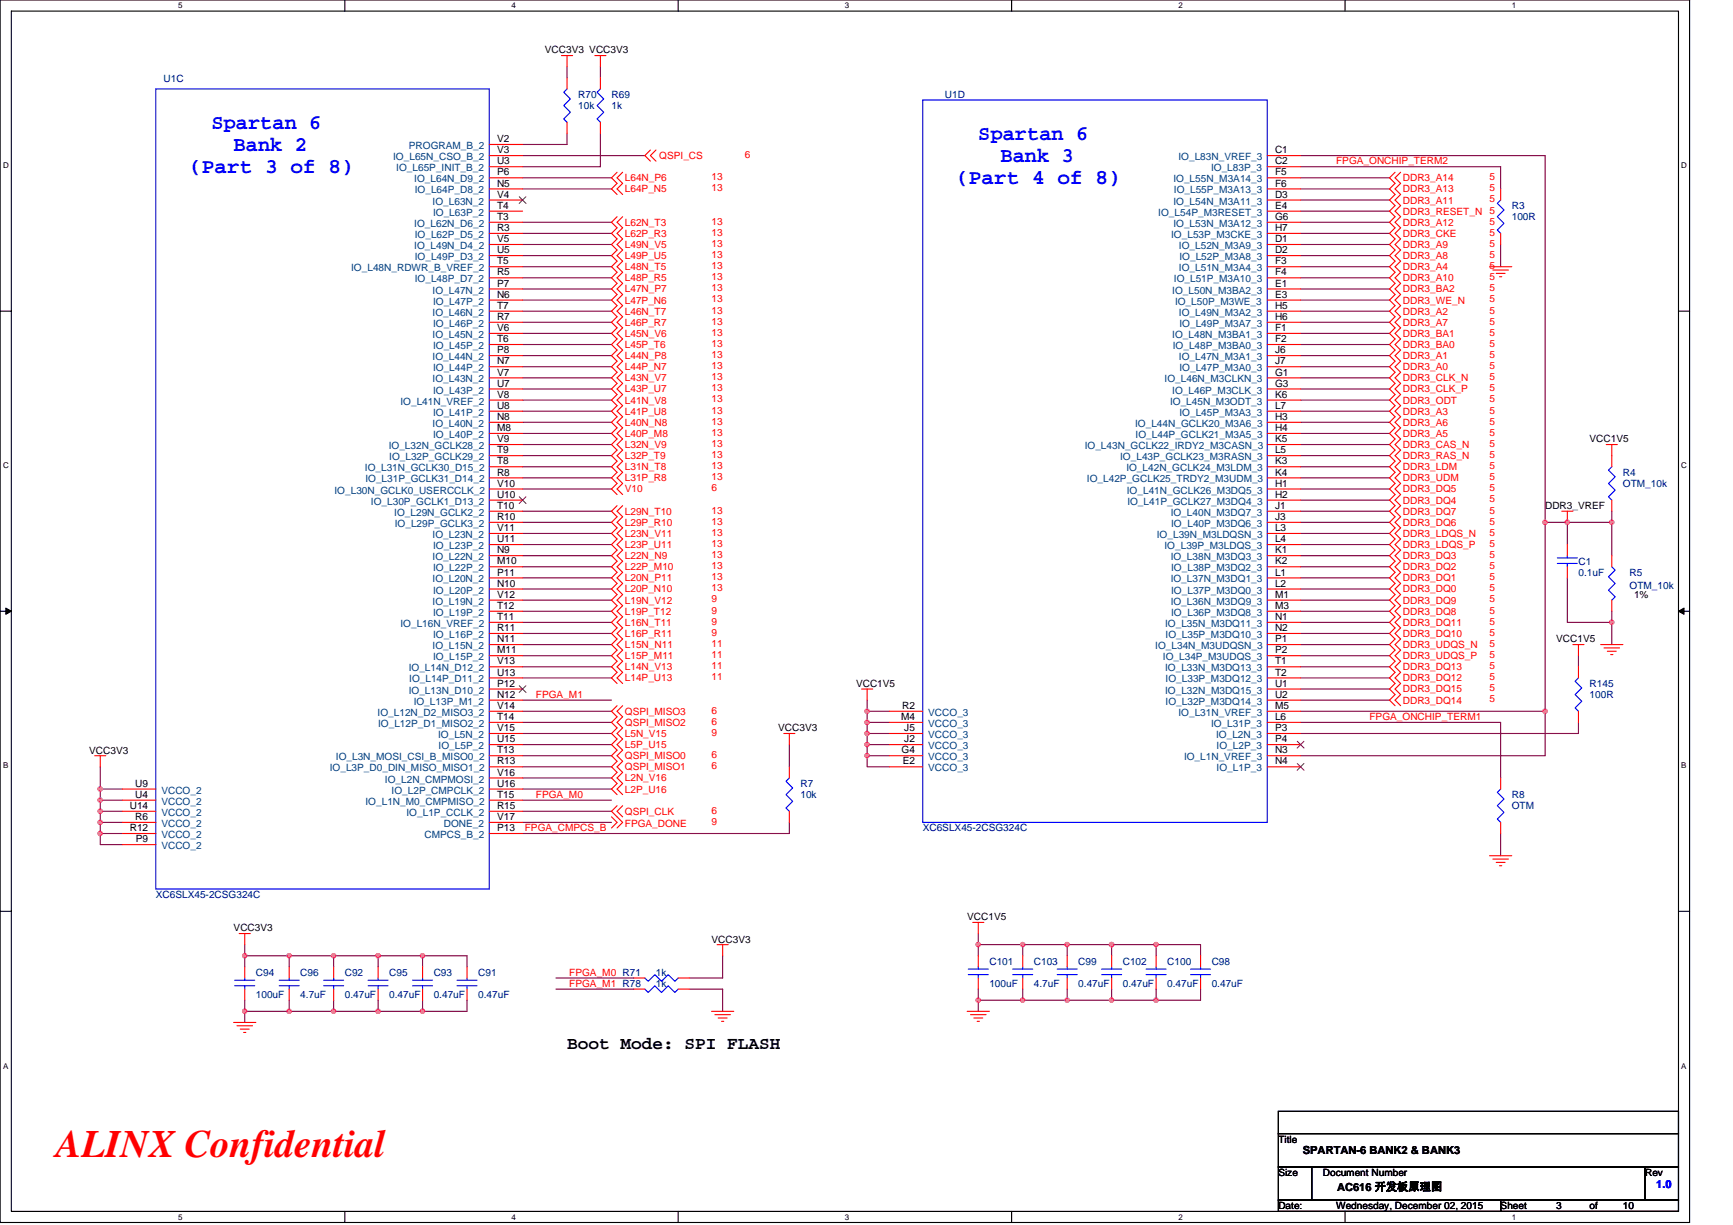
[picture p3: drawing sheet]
<svg xmlns="http://www.w3.org/2000/svg" width="297mm" height="210mm" viewBox="0 0 297 210" stroke-linecap="round" stroke-linejoin="round" font-family="sans-serif">
<path d="M0 0h289.6v209.5h-289.6zM1.9 1.9h285.8v205.7h-285.8z" fill="none" stroke="#000" stroke-width=".19"/>
<g fill="#fff">
<path d="M30.5 .2h.8v1.5h-.8z"/>
<path d="M30.5 207.8h.8v1.6h-.8z"/>
</g>
<path d="M59.1 0v1.9M59.1 207.6v1.9" fill="none" stroke="#000" stroke-width=".19"/>
<g fill="#fff">
<path d="M87.7 .2h.7v1.5h-.7z"/>
<path d="M87.7 207.8h.7v1.6h-.7z"/>
</g>
<path d="M116.2 0v1.9M116.2 207.6v1.9" fill="none" stroke="#000" stroke-width=".19"/>
<g fill="#fff">
<path d="M144.8 .2h.8v1.5h-.8z"/>
<path d="M144.8 207.8h.8v1.6h-.8z"/>
</g>
<path d="M173.4 0v1.9M173.4 207.6v1.9" fill="none" stroke="#000" stroke-width=".19"/>
<g fill="#fff">
<path d="M202 .2h.7v1.5h-.7z"/>
<path d="M202 207.8h.7v1.6h-.7z"/>
</g>
<path d="M230.5 0v1.9M230.5 207.6v1.9" fill="none" stroke="#000" stroke-width=".19"/>
<g fill="#fff">
<path d="M259.1 .2h.8v1.5h-.8z"/>
<path d="M259.1 207.8h.8v1.6h-.8z"/>
<path d="M.5 27.6h1v1.5h-1z"/>
<path d="M288.2 27.6h1v1.5h-1z"/>
<path d="M.5 79.1h1v1.5h-1z"/>
<path d="M288.2 79.1h1v1.5h-1z"/>
</g>
<path d="M0 53.3h1.9M287.7 53.3h1.9" fill="none" stroke="#000" stroke-width=".19"/>
<g fill="#fff">
<path d="M.5 130.5h.9v1.5h-.9z"/>
<path d="M288.2 130.5h.9v1.5h-.9z"/>
</g>
<path d="M0 104.8h1.9M287.7 104.8h1.9" fill="none" stroke="#000" stroke-width=".19"/>
<path d="M1 104.2l.9 .6-.9 .5zM287.7 104.8l.9-.6v1.1z" fill="#000" stroke="#000" stroke-width=".17"/>
<g fill="#fff">
<path d="M.5 181.9h.9v1.6h-.9z"/>
<path d="M288.2 181.9h.9v1.6h-.9z"/>
</g>
<path d="M0 156.2h1.9M287.7 156.2h1.9M219.1 190.5h68.6v3.8h-68.6zM219.1 194.3h68.6v5.7h-68.6zM219.1 200h5.7v5.7h-5.7zM219.1 205.7h38.1v1.9h-38.1zM224.8 200h57.2v5.7h-57.2zM257.2 205.7h30.5v1.9h-30.5zM282 200h5.7v5.7h-5.7z" fill="none" stroke="#000" stroke-width=".19"/>
<g fill="none" stroke="#800040" stroke-width=".19">
<path d="M97.2 11.4v1.9M102.9 11.4v1.9M89.6 26.7h20.9M89.6 30.5h15.2M89.6 32.4h15.2M89.6 38.1h15.2M97.2 22.9v1.9h-7.6M102.9 22.9v5.7h-13.3M222.9 34.3h15.3M222.9 38.1h15.3M222.9 26.7h41.9v62.8M222.9 30.5h15.3"/>
<path d="M222.9 32.4h15.3M222.9 36.2h15.3M222.9 28.6h34.3v3.8M89.6 40h15.2M89.6 41.9h15.2M89.6 45.7h15.2M89.6 47.6h15.2M89.6 49.5h15.2M89.6 43.8h15.2M89.6 51.4h15.2M89.6 59.1h15.2M89.6 53.3h15.2"/>
<path d="M89.6 57.2h15.2M89.6 55.2h15.2M222.9 40h15.3M222.9 41.9h15.3M222.9 43.8h15.3M222.9 45.7h15.3M222.9 47.6h15.3M222.9 49.5h15.3M222.9 51.4h15.3M222.9 53.3h15.3M222.9 55.2h15.3M222.9 57.1h15.3"/>
<path d="M222.9 59.1h15.3M257.2 41.9v3.8M89.6 61h15.2M89.6 62.9h15.2M89.6 64.8h15.2M89.6 66.7h15.2M89.6 68.6h15.2M89.6 72.4h15.2M89.6 70.5h15.2M89.6 76.2h15.2M89.6 74.3h15.2M89.6 78.1h15.2"/>
<path d="M222.9 61h15.3M222.9 62.9h15.3M222.9 64.8h15.3M222.9 66.7h15.3M222.9 68.6h15.3M222.9 70.5h15.3M222.9 72.4h15.3M222.9 74.3h15.3M222.9 76.2h15.3M222.9 78.1h15.3M89.6 97.2h15.2M89.6 91.4h15.2"/>
<path d="M89.6 87.6h15.2M89.6 93.3h15.2M89.6 89.5h15.2M89.6 95.2h15.2M89.6 99.1h15.2M89.6 81.9h15.2M89.6 80h15.2M89.6 83.8h15.2M222.9 80h15.3M222.9 81.9h15.3M222.9 83.8h15.3M222.9 85.7h15.3"/>
<path d="M222.9 87.6h15.3M222.9 89.5h15.3M222.9 91.4h15.3M222.9 93.3h15.3M222.9 95.2h15.3M222.9 97.2h15.3M222.9 99.1h15.3M264.8 89.5h3.8M264.8 89.5v32.4M268.6 89.5h7.7M268.6 99.1v7.6h7.7M268.6 89.5v3.8"/>
<path d="M276.3 89.5v5.7M276.3 87.6v1.9M89.6 101h15.2M89.6 102.9h15.2M89.6 104.8h15.2M89.6 110.5h15.2M89.6 108.6h15.2M89.6 106.7h15.2M89.6 112.4h15.2M89.6 114.3h15.2M89.6 116.2h15.2M222.9 101h15.3"/>
<path d="M222.9 102.9h15.3M222.9 104.8h15.3M222.9 106.7h15.3M222.9 108.6h15.3M222.9 110.5h15.3M222.9 112.4h15.3M222.9 114.3h15.3M222.9 116.2h15.3M222.9 118.1h15.3M270.5 112.4v1.9M276.3 106.7v3.8M276.3 104.8v1.9"/>
<path d="M17.2 135.3h3.8M17.2 135.3v1.9h3.8M17.2 139.1h3.8M17.2 131.4v3.9M17.2 137.2v1.9M17.2 139.1v1.9h3.8M89.6 120h15.2M89.6 129.5h15.2M89.6 131.4h15.2M89.6 137.2h15.2M89.6 139.1h15.2M89.6 125.7h15.2"/>
<path d="M89.6 127.6h15.2M89.6 133.4h15.2M89.6 135.3h15.2M89.6 121.9h15.2M89.6 123.8h15.2M135.3 127.6v3.8M148.6 129.5v1.9h3.8M148.6 121.9h3.8M148.6 121.9v1.9h3.8M148.6 125.7h3.8M148.6 127.6h3.8M148.6 127.6v1.9h3.8"/>
<path d="M148.6 120v1.9M148.6 123.8v1.9M148.6 125.7v1.9M222.9 121.9h41.9M222.9 120h15.3M222.9 123.8h34.3v9.5M264.8 121.9v7.6h-41.9M270.5 123.8v1.9h-47.6M17.2 141v1.9M17.2 142.9h3.8M17.2 142.9v1.9h3.8M89.6 141h15.2"/>
<path d="M135.3 141v1.9h-45.7M257.2 142.9v3.8M41.9 163.8h7.7M41.9 173.4h7.7M41.9 163.8v1.9M41.9 173.4v1.9M41.9 171.4v2M41.9 161.9v1.9M49.6 163.8h7.6v1.9M49.6 173.4h7.6M49.6 171.4v2M49.6 163.8v1.9"/>
<path d="M57.2 171.5v1.9M57.2 163.8h7.6M57.2 173.4h7.6M64.8 163.8v1.9M64.8 171.4v2M64.8 163.8h7.6M64.8 173.4h7.6M72.4 171.4v2M72.4 163.8h7.6v1.9M72.4 163.8v1.9M80 171.5v1.9h-7.6M95.3 169.5h13.3"/>
<path d="M95.3 167.6h13.3M118.1 169.5h5.8v3.9M123.9 163.8v3.8h-5.8M167.7 161.9v1.9M167.7 161.9h7.6M167.7 171.4h7.6M167.7 171.4v2M167.7 160v1.9M167.7 169.5v1.9M175.3 169.5v1.9M175.3 161.9v1.9M175.3 161.9h7.6v1.9"/>
<path d="M175.3 171.4h7.6M182.9 161.9h7.6M182.9 169.5v1.9M182.9 171.4h7.6M190.5 169.5v1.9M190.5 161.9v1.9M190.5 161.9h7.7M190.5 171.4h7.7M198.2 169.5v1.9M198.2 161.9h7.6v1.9M198.2 161.9v1.9M205.8 169.5v1.9h-7.6"/>
</g>
<g fill="#f0f" stroke="#f0f" stroke-width=".19">
<circle cx="264.8" cy="121.9" r=".38"/>
<circle cx="276.2" cy="106.7" r=".38"/>
<circle cx="276.2" cy="89.5" r=".38"/>
<circle cx="268.6" cy="89.5" r=".38"/>
<circle cx="264.8" cy="89.5" r=".38"/>
<circle cx="148.6" cy="129.5" r=".38"/>
<circle cx="148.6" cy="121.9" r=".38"/>
<circle cx="148.6" cy="125.7" r=".38"/>
<circle cx="148.6" cy="123.8" r=".38"/>
<circle cx="148.6" cy="127.6" r=".38"/>
<circle cx="17.2" cy="135.2" r=".38"/>
<circle cx="17.2" cy="139.1" r=".38"/>
<circle cx="17.2" cy="137.1" r=".38"/>
<circle cx="17.2" cy="142.9" r=".38"/>
<circle cx="17.2" cy="141" r=".38"/>
<circle cx="49.6" cy="173.3" r=".38"/>
<circle cx="72.4" cy="173.3" r=".38"/>
<circle cx="41.9" cy="163.8" r=".38"/>
<circle cx="64.8" cy="163.8" r=".38"/>
<circle cx="49.6" cy="163.8" r=".38"/>
<circle cx="72.4" cy="163.8" r=".38"/>
<circle cx="57.2" cy="163.8" r=".38"/>
<circle cx="41.9" cy="173.3" r=".38"/>
<circle cx="64.8" cy="173.3" r=".38"/>
<circle cx="57.2" cy="173.3" r=".38"/>
<circle cx="175.3" cy="171.4" r=".38"/>
<circle cx="198.1" cy="171.4" r=".38"/>
<circle cx="167.7" cy="161.9" r=".38"/>
<circle cx="190.5" cy="161.9" r=".38"/>
<circle cx="175.3" cy="161.9" r=".38"/>
<circle cx="198.1" cy="161.9" r=".38"/>
<circle cx="182.9" cy="161.9" r=".38"/>
<circle cx="167.7" cy="171.4" r=".38"/>
<circle cx="182.9" cy="171.4" r=".38"/>
<circle cx="190.5" cy="171.4" r=".38"/>
</g>
<g fill="none" stroke="#f00" stroke-width=".19">
<path d="M96.2 9.5h1.9M97.2 9.5v1.9M97.2 13.3v1.9M102 9.5h1.9M102.9 9.5v1.9M102.9 13.3v1.9M83.9 38.1h5.7M83.9 36.2h5.7M83.9 34.3h5.7M83.9 32.4h5.7M83.9 30.5h5.7M83.9 28.6h5.7"/>
<path d="M83.9 26.7h5.7M83.9 24.8h5.7M97.2 21v1.9M102.9 21v1.9M105.8 29.5l-1 1 1 .9-1 1 1 .9M105.8 37.1l-1 1 1 1-1 .9 1 1-1 .9 1 1-1 .9 1 1-1 .9 1 1-1 .9 1 1-1 .9 1 1-1 .9 1 1-1 .9 1 1-1 .9 1 1-1 .9 1 1-1 1 1 .9-1 1 1 .9-1 1 1 .9-1 1 1 .9-1 1 1 .9-1 1 1 .9-1 1 1 .9-1 1 1 .9-1 1 1 .9-1 1 1 1-1 .9 1 1-1 .9 1 1-1 .9 1 1-1 .9 1 1M106.7 29.5l-.9 1 .9 .9-.9 1 .9 .9M106.7 37.1l-.9 1 .9 1-.9 .9 .9 1-.9 .9 .9 1-.9 .9 .9 1-.9 .9 .9 1-.9 .9 .9 1-.9 .9 .9 1-.9 .9 .9 1-.9 .9 .9 1-.9 .9 .9 1-.9 .9 .9 1-.9 1 .9 .9-.9 1 .9 .9-.9 1 .9 .9-.9 1 .9 .9-.9 1 .9 .9-.9 1 .9 .9-.9 1 .9 .9-.9 1 .9 .9-.9 1 .9 .9-.9 1 .9 1-.9 .9 .9 1-.9 .9 .9 1-.9 .9 .9 1-.9 .9 .9 1M111.5 25.7l-1 1 1 .9M112.4 25.7l-.9 1 .9 .9M217.2 38.1h5.7M217.2 36.2h5.7"/>
<path d="M217.2 34.3h5.7M217.2 32.4h5.7M217.2 30.5h5.7M217.2 28.6h5.7M217.2 26.7h5.7M239.1 29.5l-.9 1 .9 .9-.9 1 .9 .9-.9 1 .9 .9-.9 1 .9 .9-.9 1 .9 1-.9 .9 .9 1-.9 .9 .9 1-.9 .9 .9 1-.9 .9 .9 1-.9 .9 .9 1-.9 .9 .9 1-.9 .9 .9 1-.9 .9 .9 1-.9 .9 .9 1-.9 .9 .9 1-.9 1 .9 .9-.9 1 .9 .9-.9 1 .9 .9-.9 1 .9 .9-.9 1 .9 .9-.9 1 .9 .9-.9 1 .9 .9-.9 1 .9 .9-.9 1 .9 .9-.9 1 .9 1-.9 .9 .9 1-.9 .9 .9 1-.9 .9 .9 1-.9 .9 .9 1-.9 .9 .9 1-.9 .9 .9 1-.9 .9 .9 1-.9 .9 .9 1-.9 .9 .9 1-.9 .9 .9 1-.9 1 .9 .9-.9 1 .9 .9-.9 1 .9 .9-.9 1 .9 .9-.9 1 .9 .9-.9 1 .9 .9-.9 1 .9 .9-.9 1 .9 .9-.9 1 .9 .9-.9 1 .9 1-.9 .9 .9 1-.9 .9 .9 1-.9 .9 .9 1M240.1 29.5l-1 1 1 .9-1 1 1 .9-1 1 1 .9-1 1 1 .9-1 1 1 1-1 .9 1 1-1 .9 1 1-1 .9 1 1-1 .9 1 1-1 .9 1 1-1 .9 1 1-1 .9 1 1-1 .9 1 1-1 .9 1 1-1 .9 1 1-1 1 1 .9-1 1 1 .9-1 1 1 .9-1 1 1 .9-1 1 1 .9-1 1 1 .9-1 1 1 .9-1 1 1 .9-1 1 1 .9-1 1 1 1-1 .9 1 1-1 .9 1 1-1 .9 1 1-1 .9 1 1-1 .9 1 1-1 .9 1 1-1 .9 1 1-1 .9 1 1-1 .9 1 1-1 .9 1 1-1 1 1 .9-1 1 1 .9-1 1 1 .9-1 1 1 .9-1 1 1 .9-1 1 1 .9-1 1 1 .9-1 1 1 .9-1 1 1 .9-1 1 1 1-1 .9 1 1-1 .9 1 1-1 .9 1 1M257.2 32.4v1.9M83.9 59.1h5.7M83.9 57.1h5.7M83.9 55.2h5.7M83.9 53.3h5.7"/>
<path d="M83.9 51.4h5.7M83.9 49.5h5.7M83.9 47.6h5.7M83.9 45.7h5.7M83.9 43.8h5.7M83.9 41.9h5.7M83.9 40h5.7M217.2 59.1h5.7M217.2 57.1h5.7M217.2 55.2h5.7M217.2 53.3h5.7M217.2 51.4h5.7"/>
<path d="M217.2 49.5h5.7M217.2 47.6h5.7M217.2 45.7h5.7M217.2 43.8h5.7M217.2 41.9h5.7M217.2 40h5.7M255.3 45.7h3.8M255.9 46.3h2.6M256.5 46.9h1.5M257 47.4h.4M257.2 40v1.9M83.9 78.1h5.7"/>
<path d="M83.9 76.2h5.7M83.9 74.3h5.7M83.9 72.4h5.7M83.9 70.5h5.7M83.9 68.6h5.7M83.9 66.7h5.7M83.9 64.8h5.7M83.9 62.9h5.7M83.9 61h5.7M217.2 78.1h5.7M217.2 76.2h5.7M217.2 74.3h5.7"/>
<path d="M217.2 72.4h5.7M217.2 70.5h5.7M217.2 68.6h5.7M217.2 66.7h5.7M217.2 64.8h5.7M217.2 62.9h5.7M217.2 61h5.7M275.3 76.2h1.9M276.3 76.2v3.8M83.9 99.1h5.7M83.9 97.2h5.7M83.9 95.2h5.7"/>
<path d="M83.9 93.3h5.7M83.9 91.4h5.7M83.9 89.5h5.7M83.9 87.6h5.7M83.9 85.7h5.7M83.9 83.8h5.7M83.9 81.9h5.7M83.9 80h5.7M105.8 86.7l-1 .9 1 1-1 .9 1 1-1 .9 1 1-1 .9 1 1-1 .9 1 1-1 1 1 .9-1 1 1 .9-1 1 1 .9-1 1 1 .9-1 1 1 .9-1 1 1 .9-1 1 1 .9-1 1 1 .9-1 1 1 .9-1 1 1 1-1 .9 1 1M106.7 86.7l-.9 .9 .9 1-.9 .9 .9 1-.9 .9 .9 1-.9 .9 .9 1-.9 .9 .9 1-.9 1 .9 .9-.9 1 .9 .9-.9 1 .9 .9-.9 1 .9 .9-.9 1 .9 .9-.9 1 .9 .9-.9 1 .9 .9-.9 1 .9 .9-.9 1 .9 .9-.9 1 .9 1-.9 .9 .9 1M217.2 99.1h5.7M217.2 97.2h5.7"/>
<path d="M217.2 95.2h5.7M217.2 93.3h5.7M217.2 91.4h5.7M217.2 89.5h5.7M217.2 87.6h5.7M217.2 85.7h5.7M217.2 83.8h5.7M217.2 81.9h5.7M217.2 80h5.7M267.7 87.6h1.9M268.6 87.6v1.9M268.6 93.3v1.9"/>
<path d="M268.6 97.2v1.9M276.3 85.7v1.9M276.3 95.2v2M83.9 118.1h5.7M83.9 116.2h5.7M83.9 114.3h5.7M83.9 112.4h5.7M83.9 110.5h5.7M83.9 108.6h5.7M83.9 106.7h5.7M83.9 104.8h5.7M83.9 102.9h5.7"/>
<path d="M83.9 101h5.7M147.7 118.1h1.9M148.6 118.1v1.9M217.2 118.1h5.7M217.2 116.2h5.7M217.2 114.3h5.7M217.2 112.4h5.7M217.2 110.5h5.7M217.2 108.6h5.7M217.2 106.7h5.7M217.2 104.8h5.7M217.2 102.9h5.7"/>
<path d="M217.2 101h5.7M269.6 110.5h1.9M270.5 110.5v1.9M270.5 114.3v1.9M274.4 110.5h3.8M274.9 111.1h2.7M275.5 111.6h1.5M276.1 112.2h.4M276.3 102.9v1.9M16.2 129.5h1.9M17.2 129.5v1.9M21 139.1h5.7"/>
<path d="M21 135.3h5.7M21 137.2h5.7M83.9 139.1h5.7M83.9 137.2h5.7M83.9 135.3h5.7M83.9 133.3h5.7M83.9 131.4h5.7M83.9 129.5h5.7M83.9 127.6h5.7M83.9 125.7h5.7M83.9 123.8h5.7M83.9 121.9h5.7"/>
<path d="M83.9 120h5.7M105.8 138.1l-1 1 1.9 1.9-.9 .9M105.8 121l-1 .9 1 1-1 .9 1 1-1 .9 1 1-1 .9 1 1-1 .9 1 1-1 .9 1 1-1 .9 1 1-1 1 1 .9M106.7 121l-.9 .9 .9 1-.9 .9 .9 1-.9 .9 .9 1-.9 .9 .9 1-.9 .9 .9 1-.9 .9 .9 1-.9 .9 .9 1-.9 1 .9 .9M106.7 138.1l-.9 1 .9 .9M134.3 125.7h1.9M135.3 125.7v1.9M135.3 139.1v1.9M135.3 131.4v1.9M152.4 131.4h5.8M152.4 129.5h5.8M152.4 127.6h5.8"/>
<path d="M152.4 121.9h5.8M152.4 123.8h5.8M152.4 125.7h5.8M217.2 131.4h5.7M217.2 129.5h5.7M217.2 127.6h5.7M217.2 125.7h5.7M217.2 123.8h5.7M217.2 121.9h5.7M217.2 120h5.7M257.2 133.3v2M270.5 121.9v1.9"/>
<path d="M21 144.8h5.7M21 142.9h5.7M21 141h5.7M83.9 142.9h5.7M83.9 141h5.7M104.8 140l1 1-1 .9M166.7 158.1h1.9M167.7 158.1v1.9M255.3 146.7h3.8M255.9 147.3h2.6M256.5 147.8h1.5M257 148.4h.4"/>
<path d="M257.2 141v1.9M40 175.3h3.9M40.6 175.8h2.7M41 160h1.9M41.2 176.4h1.5M41.8 177h.3M41.9 160v1.9M41.9 165.7v1.9M41.9 169.5v2M49.6 165.7v1.9M49.6 169.5v2M57.2 165.7v1.9"/>
<path d="M57.2 169.5v2M64.8 165.7v1.9M64.8 169.5v2M72.4 165.7v1.9M72.4 169.5v2M80 165.7v1.9M80 169.5v2M108.6 169.5h1.9M108.6 167.6h1.9M116.2 169.5h1.9M116.2 167.6h1.9M122 173.4h3.8"/>
<path d="M122.5 173.9h2.7M122.9 161.9h1.9M123.1 174.5h1.5M123.7 175.1h.4M123.9 161.9v1.9M165.8 173.4h3.8M166.3 173.9h2.7M166.9 174.5h1.5M167.5 175.1h.4M167.7 163.8v1.9M167.7 167.6v1.9M175.3 163.8v1.9"/>
<path d="M175.3 167.6v1.9M182.9 163.8v1.9M182.9 167.6v1.9M190.5 163.8v1.9M190.5 167.6v1.9M198.2 163.8v1.9M198.2 167.6v1.9M205.8 163.8v1.9M205.8 167.6v1.9"/>
</g>
<g fill="none" stroke="#00f" stroke-width=".19">
<path d="M26.7 15.2h57.2v137.2h-57.2zM97.2 15.2l-.6 .6 1.2 1.2-1.2 1.1 1.2 1.1-1.2 1.2 .6 .6M102.9 15.2l-.6 .6 1.2 1.2-1.2 1.1 1.2 1.1-1.2 1.2 .6 .6M158.2 17.1h59v123.9h-59zM257.2 34.3l-.6 .6 1.2 1.1-1.2 1.1 1.2 1.2-1.2 1.1 .6 .6M266.9 96.6h3.5M266.9 95.6h3.5M268.6 95.2v.4M268.6 96.6v.6M276.3 80l-.6 .6 1.1 1.1-1.1 1.2 1.1 1.1-1.1 1.2 .6 .5M276.3 97.2l.5 .5-1.1 1.2 1.1 1.1-1.1 1.2 1.1 1.1-.5 .6M270.5 116.2l-.5 .6 1.1 1.1-1.1 1.2 1.1 1.1-1.1 1.1 .5 .6"/>
<path d="M135.3 133.4l-.6 .5 1.2 1.2-1.2 1.1 1.2 1.2-1.2 1.1 .6 .6M257.2 135.3l-.6 .5 1.2 1.2-1.2 1.1 1.2 1.2-1.2 1.1 .6 .6M40.2 169h3.5M40.2 168h3.5M41.9 167.6v.4M41.9 169v.5M47.9 169h3.4M47.9 168h3.4M49.6 167.6v.4M49.6 169v.5M55.5 169h3.4M55.5 168h3.4"/>
<path d="M57.2 167.6v.4M57.2 169v.5M63.1 169h3.4M63.1 168h3.4M64.8 167.6v.4M64.8 169v.5M70.7 169h3.4M70.7 168h3.4M72.4 167.6v.4M72.4 169v.5M78.3 169h3.5M78.3 168h3.5"/>
<path d="M80 167.6v.4M80 169v.5M110.5 169.5l.6 .6 1.1-1.1 1.2 1.1 1.1-1.1 1.2 1.1 .5-.6M110.5 167.6l.6 .6 1.1-1.1 1.2 1.1 1.1-1.1 1.2 1.1 .5-.6M166 167.1h3.4M166 166.1h3.4M167.7 165.7v.4M167.7 167.1v.5M173.6 167.1h3.4M173.6 166.1h3.4M175.3 165.7v.4M175.3 167.1v.5"/>
<path d="M181.2 167.1h3.4M181.2 166.1h3.4M182.9 165.7v.4M182.9 167.1v.5M188.8 167.1h3.5M188.8 166.1h3.5M190.5 165.7v.4M190.5 167.1v.5M196.4 167.1h3.5M196.4 166.1h3.5M198.2 165.7v.4M198.2 167.1v.5"/>
<path d="M204.1 167.1h3.4M204.1 166.1h3.4M205.8 165.7v.4M205.8 167.1v.5"/>
</g>
<path d="M89 33.7l1.2 1.2M90.1 33.7l-1.1 1.2M89 85.2l1.2 1.1M90.1 85.2l-1.1 1.1M89 117.5l1.2 1.2M90.1 117.5l-1.1 1.2M222.4 130.9l1.1 1.1M222.4 127.1l1.1 1.1M223.5 130.9l-1.2 1.1M223.5 127.1l-1.2 1.1" fill="none" stroke="#804000" stroke-width=".17"/>
<text font-size="6.7" fill="#f00" x="9.6" y="198.4">ALINX Confidential</text>
<g font-size="3.6" fill="#00f">
<text x="36.2" y="22.1">Spartan 6</text>
<text x="167.7" y="24">Spartan 6</text>
<text x="32.4" y="29.7">(Part 3 of 8)</text>
<text x="40" y="25.9">Bank 2</text>
<text x="171.5" y="27.8">Bank 3</text>
<text x="163.9" y="31.6">(Part 4 of 8)</text>
</g>
<text font-size="3" x="97.2" y="179.7">Boot Mode: SPI FLASH</text>
<g font-size="1.9">
<text x="223.3" y="197.8">SPARTAN-6 BANK2 &amp; BANK3</text>
<text x="229.2" y="204.1">AC616 开发板原理图</text>
</g>
<text font-size="1.9" fill="#00f" x="283.9" y="203.7">1.0</text>
<g font-size="1.7">
<text x="93.4" y="9.2">VCC3V3 VCC3V3</text>
<text x="85.2" y="24.4">V2</text>
<text x="85.2" y="28.2">U3</text>
<text x="85.2" y="26.3">V3</text>
<text x="218.5" y="28.2">C2</text>
<text x="218.5" y="26.3">C1</text>
<text x="85.2" y="35.8">T4</text>
<text x="85.2" y="30.1">P6</text>
<text x="85.2" y="33.9">V4</text>
<text x="85.2" y="32">N5</text>
<text x="218.5" y="33.9">D3</text>
<text x="218.5" y="30.1">F5</text>
<text x="218.5" y="32">F6</text>
<text x="218.5" y="35.8">E4</text>
<text x="85.2" y="41.5">V5</text>
<text x="85.2" y="37.7">T3</text>
<text x="85.2" y="39.6">R3</text>
<text x="218.5" y="39.6">H7</text>
<text x="218.5" y="37.7">G6</text>
<text x="218.5" y="41.5">D1</text>
<text x="85.2" y="45.3">T5</text>
<text x="85.2" y="47.2">R5</text>
<text x="85.2" y="43.4">U5</text>
<text x="218.5" y="43.4">D2</text>
<text x="218.5" y="47.2">F4</text>
<text x="218.5" y="45.3">F3</text>
<text x="85.2" y="51">N6</text>
<text x="85.2" y="52.9">T7</text>
<text x="85.2" y="49.1">P7</text>
<text x="218.5" y="51">E3</text>
<text x="218.5" y="49.1">E1</text>
<text x="218.5" y="52.9">H5</text>
<text x="85.2" y="58.7">T6</text>
<text x="85.2" y="54.8">R7</text>
<text x="85.2" y="56.7">V6</text>
<text x="218.5" y="54.8">H6</text>
<text x="218.5" y="56.7">F1</text>
<text x="218.5" y="58.7">F2</text>
<text x="85.2" y="62.5">N7</text>
<text x="85.2" y="64.4">V7</text>
<text x="85.2" y="60.6">P8</text>
<text x="218.5" y="62.5">J7</text>
<text x="218.5" y="64.4">G1</text>
<text x="218.5" y="60.6">J6</text>
<text x="85.2" y="70.1">U8</text>
<text x="85.2" y="66.3">U7</text>
<text x="85.2" y="68.2">V8</text>
<text x="85.2" y="72">N8</text>
<text x="218.5" y="70.1">L7</text>
<text x="218.5" y="68.2">K6</text>
<text x="218.5" y="66.3">G3</text>
<text x="218.5" y="72">H3</text>
<text x="85.2" y="73.9">M8</text>
<text x="85.2" y="77.7">T9</text>
<text x="85.2" y="75.8">V9</text>
<text x="218.5" y="77.7">L5</text>
<text x="218.5" y="75.8">K5</text>
<text x="218.5" y="73.9">H4</text>
<text x="272.5" y="75.8">VCC1V5</text>
<text x="85.2" y="81.5">R8</text>
<text x="85.2" y="79.6">T8</text>
<text x="85.2" y="83.4">V10</text>
<text x="218.5" y="79.6">K3</text>
<text x="218.5" y="81.5">K4</text>
<text x="218.5" y="83.4">H1</text>
<text x="85.2" y="87.2">T10</text>
<text x="85.2" y="89.1">R10</text>
<text x="85.2" y="85.3">U10</text>
<text x="218.5" y="89.1">J3</text>
<text x="218.5" y="85.3">H2</text>
<text x="218.5" y="87.2">J1</text>
<text x="264.8" y="87.3">DDR3_VREF</text>
<text x="85.2" y="92.9">U11</text>
<text x="85.2" y="94.8">N9</text>
<text x="85.2" y="91">V11</text>
<text x="218.5" y="91">L3</text>
<text x="218.5" y="94.8">K1</text>
<text x="218.5" y="92.9">L4</text>
<text x="85.2" y="100.6">N10</text>
<text x="85.2" y="96.8">M10</text>
<text x="85.2" y="98.7">P11</text>
<text x="218.5" y="100.6">L2</text>
<text x="218.5" y="96.8">K2</text>
<text x="218.5" y="98.7">L1</text>
<text x="85.2" y="104.4">T12</text>
<text x="85.2" y="106.3">T11</text>
<text x="85.2" y="102.5">V12</text>
<text x="218.5" y="104.4">M3</text>
<text x="218.5" y="102.5">M1</text>
<text x="218.5" y="106.3">N1</text>
<text x="280.1" y="102.5">1%</text>
<text x="85.2" y="112">M11</text>
<text x="85.2" y="108.2">R11</text>
<text x="85.2" y="113.9">V13</text>
<text x="85.2" y="110.1">N11</text>
<text x="218.5" y="108.2">N2</text>
<text x="218.5" y="110.1">P1</text>
<text x="218.5" y="112">P2</text>
<text x="218.5" y="113.9">T1</text>
<text x="266.7" y="110.1">VCC1V5</text>
<text x="85.2" y="115.8">U13</text>
<text x="85.2" y="119.6">N12</text>
<text x="85.2" y="117.7">P12</text>
<text x="146.7" y="117.8">VCC1V5</text>
<text x="218.5" y="119.6">U2</text>
<text x="218.5" y="115.8">T2</text>
<text x="218.5" y="117.7">U1</text>
<text x="85.2" y="121.5">V14</text>
<text x="85.2" y="125.3">V15</text>
<text x="85.2" y="123.4">T14</text>
<text x="133.4" y="125.4">VCC3V3</text>
<text x="154.4" y="123.4">M4</text>
<text x="154.6" y="121.5">R2</text>
<text x="155" y="125.3">J5</text>
<text x="218.5" y="123.4">L6</text>
<text x="218.5" y="125.3">P3</text>
<text x="218.5" y="121.5">M5</text>
<text x="15.3" y="129.2">VCC3V3</text>
<text x="85.2" y="131">R13</text>
<text x="85.2" y="129.1">T13</text>
<text x="85.2" y="127.2">U15</text>
<text x="154.5" y="129.1">G4</text>
<text x="154.7" y="131">E2</text>
<text x="155" y="127.2">J2</text>
<text x="218.5" y="129.1">N3</text>
<text x="218.5" y="131">N4</text>
<text x="218.5" y="127.2">P4</text>
<text x="23.2" y="134.9">U9</text>
<text x="23.2" y="136.8">U4</text>
<text x="85.2" y="132.9">V16</text>
<text x="85.2" y="136.8">T15</text>
<text x="85.2" y="134.9">U16</text>
<text x="22.2" y="142.5">R12</text>
<text x="22.2" y="138.7">U14</text>
<text x="23.2" y="140.6">R6</text>
<text x="85.2" y="138.7">R15</text>
<text x="85.2" y="140.6">V17</text>
<text x="85.2" y="142.5">P13</text>
<text x="23.3" y="144.4">P9</text>
<text x="40" y="159.7">VCC3V3</text>
<text x="122" y="161.6">VCC3V3</text>
<text x="165.8" y="157.8">VCC1V5</text>
<text x="219.1" y="195.9">Title</text>
<text x="219.1" y="201.6">Size</text>
<text x="226.7" y="201.6">Document Number</text>
<text x="282" y="201.6">Rev</text>
<text x="219.1" y="207.3">Date:</text>
<text x="229" y="207.3">Wednesday, December 02, 2015</text>
<text x="257.2" y="207.3">Sheet</text>
<text x="266.7" y="207.3">3</text>
<text x="272.5" y="207.3">of</text>
<text x="278.2" y="207.3">10</text>
</g>
<g font-size="1.7" fill="#000080">
<text x="28" y="14.1">U1C</text>
<text x="99.1" y="16.8">R70</text>
<text x="104.8" y="16.8">R69</text>
<text x="162" y="16.8">U1D</text>
<text x="99.1" y="18.7">10k</text>
<text x="104.8" y="18.7">1k</text>
<text x="259.1" y="35.8">R3</text>
<text x="259.1" y="37.7">100R</text>
<text x="278.2" y="81.6">R4</text>
<text x="278.2" y="83.5">OTM_10k</text>
<text x="270.5" y="96.8">C1</text>
<text x="270.5" y="98.7">0.1uF</text>
<text x="279.3" y="98.7">R5</text>
<text x="279.3" y="101">OTM_10k</text>
<text x="272.5" y="117.8">R145</text>
<text x="272.5" y="119.7">100R</text>
<text x="137.2" y="134.9">R7</text>
<text x="137.2" y="136.8">10k</text>
<text x="259.1" y="136.8">R8</text>
<text x="158.2" y="142.5">XC6SLX45-2CSG324C</text>
<text x="259.1" y="138.7">OTM</text>
<text x="26.7" y="153.9">XC6SLX45-2CSG324C</text>
<text x="43.9" y="167.3">C94</text>
<text x="51.5" y="167.3">C96</text>
<text x="59.1" y="167.3">C92</text>
<text x="66.7" y="167.3">C95</text>
<text x="74.3" y="167.3">C93</text>
<text x="82" y="167.3">C91</text>
<text x="112.4" y="167.3">1k</text>
<text x="169.6" y="165.4">C101</text>
<text x="177.2" y="165.4">C103</text>
<text x="184.8" y="165.4">C99</text>
<text x="192.4" y="165.4">C102</text>
<text x="200.1" y="165.4">C100</text>
<text x="207.7" y="165.4">C98</text>
<text x="43.9" y="171.1">100uF</text>
<text x="51.5" y="171.1">4.7uF</text>
<text x="59.1" y="171.1">0.47uF</text>
<text x="66.7" y="171.1">0.47uF</text>
<text x="74.3" y="171.1">0.47uF</text>
<text x="82" y="171.1">0.47uF</text>
<text x="112.4" y="169.2">1k</text>
<text x="169.6" y="169.2">100uF</text>
<text x="177.2" y="169.2">4.7uF</text>
<text x="184.8" y="169.2">0.47uF</text>
<text x="192.4" y="169.2">0.47uF</text>
<text x="200.1" y="169.2">0.47uF</text>
<text x="207.7" y="169.2">0.47uF</text>
</g>
<g font-size="1.7" fill="#004080">
<text x="67.4" y="27.5">IO_L65N_CSO_B_2</text>
<text x="67.9" y="29.4">IO_L65P_INIT_B_2</text>
<text x="70.1" y="25.5">PROGRAM_B_2</text>
<text x="202" y="27.5">IO_L83N_VREF_3</text>
<text x="207.6" y="29.4">IO_L83P_3</text>
<text x="71" y="31.3">IO_L64N_D9_2</text>
<text x="71.1" y="33.2">IO_L64P_D8_2</text>
<text x="74.1" y="35.1">IO_L63N_2</text>
<text x="201.1" y="35.1">IO_L54N_M3A11_3</text>
<text x="201.1" y="31.3">IO_L55N_M3A14_3</text>
<text x="201.2" y="33.2">IO_L55P_M3A13_3</text>
<text x="71" y="38.9">IO_L62N_D6_2</text>
<text x="71.1" y="40.8">IO_L62P_D5_2</text>
<text x="74.2" y="37">IO_L63P_2</text>
<text x="198.5" y="37">IO_L54P_M3RESET_3</text>
<text x="200.7" y="40.8">IO_L53P_M3CKE_3</text>
<text x="201.1" y="38.9">IO_L53N_M3A12_3</text>
<text x="60.2" y="46.5">IO_L48N_RDWR_B_VREF_2</text>
<text x="71" y="42.7">IO_L49N_D4_2</text>
<text x="71.1" y="44.6">IO_L49P_D3_2</text>
<text x="202.1" y="46.5">IO_L51N_M3A4_3</text>
<text x="202.1" y="42.7">IO_L52N_M3A9_3</text>
<text x="202.2" y="44.6">IO_L52P_M3A8_3</text>
<text x="71.1" y="48.4">IO_L48P_D7_2</text>
<text x="74.1" y="50.3">IO_L47N_2</text>
<text x="74.2" y="52.2">IO_L47P_2</text>
<text x="200.9" y="50.3">IO_L50N_M3BA2_3</text>
<text x="201.2" y="48.4">IO_L51P_M3A10_3</text>
<text x="201.4" y="52.2">IO_L50P_M3WE_3</text>
<text x="74.1" y="57.9">IO_L45N_2</text>
<text x="74.1" y="54.1">IO_L46N_2</text>
<text x="74.2" y="59.8">IO_L45P_2</text>
<text x="74.2" y="56">IO_L46P_2</text>
<text x="200.9" y="57.9">IO_L48N_M3BA1_3</text>
<text x="201" y="59.8">IO_L48P_M3BA0_3</text>
<text x="202.1" y="54.1">IO_L49N_M3A2_3</text>
<text x="202.2" y="56">IO_L49P_M3A7_3</text>
<text x="74.1" y="65.6">IO_L43N_2</text>
<text x="74.1" y="61.7">IO_L44N_2</text>
<text x="74.2" y="63.6">IO_L44P_2</text>
<text x="199.6" y="65.6">IO_L46N_M3CLKN_3</text>
<text x="202.1" y="61.7">IO_L47N_M3A1_3</text>
<text x="202.2" y="63.6">IO_L47P_M3A0_3</text>
<text x="68.6" y="69.4">IO_L41N_VREF_2</text>
<text x="74.2" y="71.3">IO_L41P_2</text>
<text x="74.2" y="67.5">IO_L43P_2</text>
<text x="200.6" y="69.4">IO_L45N_M3ODT_3</text>
<text x="200.9" y="67.5">IO_L46P_M3CLK_3</text>
<text x="202.2" y="71.3">IO_L45P_M3A3_3</text>
<text x="66.6" y="77">IO_L32N_GCLK28_2</text>
<text x="74.1" y="73.2">IO_L40N_2</text>
<text x="74.2" y="75.1">IO_L40P_2</text>
<text x="185.9" y="77">IO_L43N_GCLK22_IRDY2_M3CASN_3</text>
<text x="194.6" y="73.2">IO_L44N_GCLK20_M3A6_3</text>
<text x="194.6" y="75.1">IO_L44P_GCLK21_M3A5_3</text>
<text x="62.5" y="80.8">IO_L31N_GCLK30_D15_2</text>
<text x="62.6" y="82.7">IO_L31P_GCLK31_D14_2</text>
<text x="66.7" y="78.9">IO_L32P_GCLK29_2</text>
<text x="186.3" y="82.7">IO_L42P_GCLK25_TRDY2_M3UDM_3</text>
<text x="192" y="78.9">IO_L43P_GCLK23_M3RASN_3</text>
<text x="193.1" y="80.8">IO_L42N_GCLK24_M3LDM_3</text>
<text x="57.3" y="84.6">IO_L30N_GCLK0_USERCCLK_2</text>
<text x="63.6" y="86.5">IO_L30P_GCLK1_D13_2</text>
<text x="67.6" y="88.4">IO_L29N_GCLK2_2</text>
<text x="193.1" y="84.6">IO_L41N_GCLK26_M3DQ5_3</text>
<text x="193.2" y="86.5">IO_L41P_GCLK27_M3DQ4_3</text>
<text x="200.7" y="88.4">IO_L40N_M3DQ7_3</text>
<text x="67.7" y="90.3">IO_L29P_GCLK3_2</text>
<text x="74.1" y="92.2">IO_L23N_2</text>
<text x="74.2" y="94.1">IO_L23P_2</text>
<text x="198.3" y="92.2">IO_L39N_M3LDQSN_3</text>
<text x="199.6" y="94.1">IO_L39P_M3LDQS_3</text>
<text x="200.7" y="90.3">IO_L40P_M3DQ6_3</text>
<text x="74.1" y="99.8">IO_L20N_2</text>
<text x="74.1" y="96">IO_L22N_2</text>
<text x="74.2" y="101.7">IO_L20P_2</text>
<text x="74.2" y="97.9">IO_L22P_2</text>
<text x="200.7" y="99.8">IO_L37N_M3DQ1_3</text>
<text x="200.7" y="96">IO_L38N_M3DQ3_3</text>
<text x="200.7" y="101.7">IO_L37P_M3DQ0_3</text>
<text x="200.7" y="97.9">IO_L38P_M3DQ2_3</text>
<text x="68.6" y="107.5">IO_L16N_VREF_2</text>
<text x="74.1" y="103.7">IO_L19N_2</text>
<text x="74.2" y="105.6">IO_L19P_2</text>
<text x="199.7" y="107.5">IO_L35N_M3DQ11_3</text>
<text x="200.7" y="103.7">IO_L36N_M3DQ9_3</text>
<text x="200.7" y="105.6">IO_L36P_M3DQ8_3</text>
<text x="74.1" y="111.3">IO_L15N_2</text>
<text x="74.2" y="113.2">IO_L15P_2</text>
<text x="74.2" y="109.4">IO_L16P_2</text>
<text x="198" y="111.3">IO_L34N_M3UDQSN_3</text>
<text x="199.3" y="113.2">IO_L34P_M3UDQS_3</text>
<text x="199.8" y="109.4">IO_L35P_M3DQ10_3</text>
<text x="70.1" y="118.9">IO_L13N_D10_2</text>
<text x="70.1" y="115.1">IO_L14N_D12_2</text>
<text x="70.1" y="117">IO_L14P_D11_2</text>
<text x="199.7" y="118.9">IO_L32N_M3DQ15_3</text>
<text x="199.7" y="115.1">IO_L33N_M3DQ13_3</text>
<text x="199.8" y="117">IO_L33P_M3DQ12_3</text>
<text x="64.7" y="122.7">IO_L12N_D2_MISO3_2</text>
<text x="64.8" y="124.6">IO_L12P_D1_MISO2_2</text>
<text x="70.9" y="120.8">IO_L13P_M1_2</text>
<text x="159.1" y="122.7">VCCO_3</text>
<text x="159.1" y="124.6">VCCO_3</text>
<text x="199.8" y="120.8">IO_L32P_M3DQ14_3</text>
<text x="202" y="122.7">IO_L31N_VREF_3</text>
<text x="207.6" y="124.6">IO_L31P_3</text>
<text x="57.6" y="130.3">IO_L3N_MOSI_CSI_B_MISO0_2</text>
<text x="75.1" y="126.5">IO_L5N_2</text>
<text x="75.2" y="128.4">IO_L5P_2</text>
<text x="159.1" y="130.3">VCCO_3</text>
<text x="159.1" y="128.4">VCCO_3</text>
<text x="159.1" y="126.5">VCCO_3</text>
<text x="202.9" y="130.3">IO_L1N_VREF_3</text>
<text x="208.4" y="126.5">IO_L2N_3</text>
<text x="208.5" y="128.4">IO_L2P_3</text>
<text x="27.7" y="136">VCCO_2</text>
<text x="27.7" y="137.9">VCCO_2</text>
<text x="56.5" y="132.2">IO_L3P_D0_DIN_MISO_MISO1_2</text>
<text x="62.6" y="137.9">IO_L1N_M0_CMPMISO_2</text>
<text x="66" y="134.1">IO_L2N_CMPMOSI_2</text>
<text x="67.1" y="136">IO_L2P_CMPCLK_2</text>
<text x="159.1" y="132.2">VCCO_3</text>
<text x="208.5" y="132.2">IO_L1P_3</text>
<text x="27.7" y="143.7">VCCO_2</text>
<text x="27.7" y="139.8">VCCO_2</text>
<text x="27.7" y="141.8">VCCO_2</text>
<text x="69.7" y="139.8">IO_L1P_CCLK_2</text>
<text x="72.7" y="143.7">CMPCS_B_2</text>
<text x="76.1" y="141.8">DONE_2</text>
<text x="27.7" y="145.6">VCCO_2</text>
</g>
<g font-size="1.7" fill="#f00">
<text x="113" y="27.3">QSPI_CS</text>
<text x="127.7" y="27.1">6</text>
<text x="229" y="28.2">FPGA_ONCHIP_TERM2</text>
<text x="107.1" y="31.1">L64N_P6</text>
<text x="107.1" y="33">L64P_N5</text>
<text x="122" y="30.9">13</text>
<text x="122" y="32.8">13</text>
<text x="240.4" y="34.9">DDR3_A11</text>
<text x="240.4" y="31.1">DDR3_A14</text>
<text x="240.4" y="33">DDR3_A13</text>
<text x="255.3" y="34.7">5</text>
<text x="255.3" y="30.9">5</text>
<text x="255.3" y="32.8">5</text>
<text x="107.1" y="38.7">L62N_T3</text>
<text x="107.1" y="40.6">L62P_R3</text>
<text x="122" y="38.5">13</text>
<text x="122" y="40.4">13</text>
<text x="240.4" y="38.7">DDR3_A12</text>
<text x="240.4" y="40.6">DDR3_CKE</text>
<text x="240.4" y="36.8">DDR3_RESET_N</text>
<text x="255.3" y="38.5">5</text>
<text x="255.3" y="40.4">5</text>
<text x="255.3" y="36.6">5</text>
<text x="107.1" y="42.5">L49N_V5</text>
<text x="107.1" y="44.4">L49P_U5</text>
<text x="107.1" y="46.3">L48N_T5</text>
<text x="122" y="42.3">13</text>
<text x="122" y="44.2">13</text>
<text x="122" y="46.1">13</text>
<text x="240.4" y="46.3">DDR3_A4</text>
<text x="240.4" y="44.4">DDR3_A8</text>
<text x="240.4" y="42.5">DDR3_A9</text>
<text x="255.3" y="46.1">5</text>
<text x="255.3" y="44.2">5</text>
<text x="255.3" y="42.3">5</text>
<text x="107.1" y="48.2">L48P_R5</text>
<text x="107.1" y="50.1">L47N_P7</text>
<text x="107.1" y="52">L47P_N6</text>
<text x="107.1" y="53.9">L46N_T7</text>
<text x="122" y="48">13</text>
<text x="122" y="49.9">13</text>
<text x="122" y="51.8">13</text>
<text x="122" y="53.7">13</text>
<text x="240.4" y="53.9">DDR3_A2</text>
<text x="240.4" y="48.2">DDR3_A10</text>
<text x="240.4" y="50.1">DDR3_BA2</text>
<text x="240.4" y="52">DDR3_WE_N</text>
<text x="255.3" y="53.7">5</text>
<text x="255.3" y="48">5</text>
<text x="255.3" y="49.9">5</text>
<text x="255.3" y="51.8">5</text>
<text x="107.1" y="55.8">L46P_R7</text>
<text x="107.1" y="57.7">L45N_V6</text>
<text x="107.1" y="59.6">L45P_T6</text>
<text x="122" y="55.6">13</text>
<text x="122" y="57.6">13</text>
<text x="122" y="59.5">13</text>
<text x="240.4" y="55.8">DDR3_A7</text>
<text x="240.4" y="59.6">DDR3_BA0</text>
<text x="240.4" y="57.7">DDR3_BA1</text>
<text x="255.3" y="55.6">5</text>
<text x="255.3" y="59.5">5</text>
<text x="255.3" y="57.6">5</text>
<text x="107.1" y="61.6">L44N_P8</text>
<text x="107.1" y="63.5">L44P_N7</text>
<text x="107.1" y="65.4">L43N_V7</text>
<text x="122" y="61.4">13</text>
<text x="122" y="63.3">13</text>
<text x="122" y="65.2">13</text>
<text x="240.4" y="63.5">DDR3_A0</text>
<text x="240.4" y="61.6">DDR3_A1</text>
<text x="240.4" y="65.4">DDR3_CLK_N</text>
<text x="255.3" y="63.3">5</text>
<text x="255.3" y="61.4">5</text>
<text x="255.3" y="65.2">5</text>
<text x="107.1" y="67.3">L43P_U7</text>
<text x="107.1" y="69.2">L41N_V8</text>
<text x="107.1" y="71.1">L41P_U8</text>
<text x="122" y="67.1">13</text>
<text x="122" y="69">13</text>
<text x="122" y="70.9">13</text>
<text x="240.4" y="71.1">DDR3_A3</text>
<text x="240.4" y="67.3">DDR3_CLK_P</text>
<text x="240.4" y="69.2">DDR3_ODT</text>
<text x="255.3" y="70.9">5</text>
<text x="255.3" y="67.1">5</text>
<text x="255.3" y="69">5</text>
<text x="107.1" y="73">L40N_N8</text>
<text x="107.1" y="74.9">L40P_M8</text>
<text x="107.1" y="76.8">L32N_V9</text>
<text x="122" y="72.8">13</text>
<text x="122" y="74.7">13</text>
<text x="122" y="76.6">13</text>
<text x="240.4" y="74.9">DDR3_A5</text>
<text x="240.4" y="73">DDR3_A6</text>
<text x="240.4" y="76.8">DDR3_CAS_N</text>
<text x="255.3" y="74.7">5</text>
<text x="255.3" y="72.8">5</text>
<text x="255.3" y="76.6">5</text>
<text x="107.1" y="78.7">L32P_T9</text>
<text x="107.1" y="80.6">L31N_T8</text>
<text x="107.1" y="82.5">L31P_R8</text>
<text x="122" y="78.5">13</text>
<text x="122" y="80.4">13</text>
<text x="122" y="82.3">13</text>
<text x="240.4" y="80.6">DDR3_LDM</text>
<text x="240.4" y="82.5">DDR3_UDM</text>
<text x="240.4" y="78.7">DDR3_RAS_N</text>
<text x="255.3" y="80.4">5</text>
<text x="255.3" y="82.3">5</text>
<text x="255.3" y="78.5">5</text>
<text x="107.1" y="88.2">L29N_T10</text>
<text x="107.1" y="84.4">V10</text>
<text x="122" y="88">13</text>
<text x="122" y="89.9">13</text>
<text x="122" y="84.2">6</text>
<text x="240.4" y="86.3">DDR3_DQ4</text>
<text x="240.4" y="84.4">DDR3_DQ5</text>
<text x="240.4" y="88.2">DDR3_DQ7</text>
<text x="255.3" y="86.1">5</text>
<text x="255.3" y="84.2">5</text>
<text x="255.3" y="89.9">5</text>
<text x="255.3" y="88">5</text>
<text x="107.1" y="90.1">L29P_R10</text>
<text x="107.1" y="92">L23N_V11</text>
<text x="107.1" y="93.9">L23P_U11</text>
<text x="107.1" y="95.8">L22N_N9</text>
<text x="122" y="91.8">13</text>
<text x="122" y="93.7">13</text>
<text x="122" y="95.7">13</text>
<text x="240.4" y="95.8">DDR3_DQ3</text>
<text x="240.4" y="90.1">DDR3_DQ6</text>
<text x="240.4" y="92">DDR3_LDQS_N</text>
<text x="240.4" y="93.9">DDR3_LDQS_P</text>
<text x="255.3" y="95.7">5</text>
<text x="255.3" y="91.8">5</text>
<text x="255.3" y="93.7">5</text>
<text x="107.1" y="97.7">L22P_M10</text>
<text x="107.1" y="99.7">L20N_P11</text>
<text x="107.1" y="101.6">L20P_N10</text>
<text x="122" y="97.6">13</text>
<text x="122" y="99.5">13</text>
<text x="122" y="101.4">13</text>
<text x="240.4" y="101.6">DDR3_DQ0</text>
<text x="240.4" y="99.7">DDR3_DQ1</text>
<text x="240.4" y="97.7">DDR3_DQ2</text>
<text x="255.3" y="101.4">5</text>
<text x="255.3" y="99.5">5</text>
<text x="255.3" y="97.6">5</text>
<text x="107.1" y="103.5">L19N_V12</text>
<text x="107.1" y="105.4">L19P_T12</text>
<text x="107.1" y="107.3">L16N_T11</text>
<text x="122" y="103.3">9</text>
<text x="122" y="105.2">9</text>
<text x="122" y="107.1">9</text>
<text x="240.4" y="105.4">DDR3_DQ8</text>
<text x="240.4" y="103.5">DDR3_DQ9</text>
<text x="240.4" y="107.3">DDR3_DQ11</text>
<text x="255.3" y="105.2">5</text>
<text x="255.3" y="103.3">5</text>
<text x="255.3" y="107.1">5</text>
<text x="107.1" y="109.2">L16P_R11</text>
<text x="107.1" y="111.1">L15N_N11</text>
<text x="107.1" y="113">L15P_M11</text>
<text x="122" y="109">9</text>
<text x="122" y="110.9">11</text>
<text x="122" y="112.8">11</text>
<text x="240.4" y="109.2">DDR3_DQ10</text>
<text x="240.4" y="111.1">DDR3_UDQS_N</text>
<text x="240.4" y="113">DDR3_UDQS_P</text>
<text x="255.3" y="109">5</text>
<text x="255.3" y="110.9">5</text>
<text x="255.3" y="112.8">5</text>
<text x="91.9" y="119.6">FPGA_M1</text>
<text x="107.1" y="114.9">L14N_V13</text>
<text x="107.1" y="116.8">L14P_U13</text>
<text x="122" y="114.7">11</text>
<text x="122" y="116.6">11</text>
<text x="240.4" y="116.8">DDR3_DQ12</text>
<text x="240.4" y="114.9">DDR3_DQ13</text>
<text x="240.4" y="118.7">DDR3_DQ15</text>
<text x="255.3" y="116.6">5</text>
<text x="255.3" y="114.7">5</text>
<text x="255.3" y="118.5">5</text>
<text x="107.1" y="122.5">QSPI_MISO3</text>
<text x="107.1" y="124.4">QSPI_MISO2</text>
<text x="122" y="122.3">6</text>
<text x="122" y="124.2">6</text>
<text x="234.7" y="123.4">FPGA_ONCHIP_TERM1</text>
<text x="240.4" y="120.6">DDR3_DQ14</text>
<text x="255.3" y="120.4">5</text>
<text x="107.1" y="130.1">QSPI_MISO0</text>
<text x="107.1" y="126.3">L5N_V15</text>
<text x="107.1" y="128.2">L5P_U15</text>
<text x="122" y="131.8">6</text>
<text x="122" y="129.9">6</text>
<text x="122" y="126.1">9</text>
<text x="91.9" y="136.8">FPGA_M0</text>
<text x="107.1" y="132">QSPI_MISO1</text>
<text x="107.1" y="133.9">L2N_V16</text>
<text x="107.1" y="135.8">L2P_U16</text>
<text x="90" y="142.5">FPGA_CMPCS_B</text>
<text x="107.1" y="141.8">FPGA_DONE</text>
<text x="107.1" y="139.7">QSPI_CLK</text>
<text x="122" y="141.4">9</text>
<text x="122" y="139.5">6</text>
<text x="97.6" y="167.3">FPGA_M0 R71</text>
<text x="97.6" y="169.2">FPGA_M1 R78</text>
</g>
<g font-size="1.4">
<text x="30.5" y="1.4">5</text>
<text x="87.7" y="1.4">4</text>
<text x="144.8" y="1.4">3</text>
<text x="202" y="1.4">2</text>
<text x="259.1" y="1.4">1</text>
<text x=".5" y="28.9">D</text>
<text x="288.2" y="28.9">D</text>
<text x=".5" y="80.3">C</text>
<text x="288.2" y="80.3">C</text>
<text x=".5" y="131.7">B</text>
<text x="288.2" y="131.7">B</text>
<text x=".5" y="183.2">A</text>
<text x="288.2" y="183.2">A</text>
<text x="30.5" y="209.1">5</text>
<text x="87.7" y="209.1">4</text>
<text x="144.8" y="209.1">3</text>
<text x="202" y="209.1">2</text>
<text x="259.1" y="209.1">1</text>
</g>
</svg>
